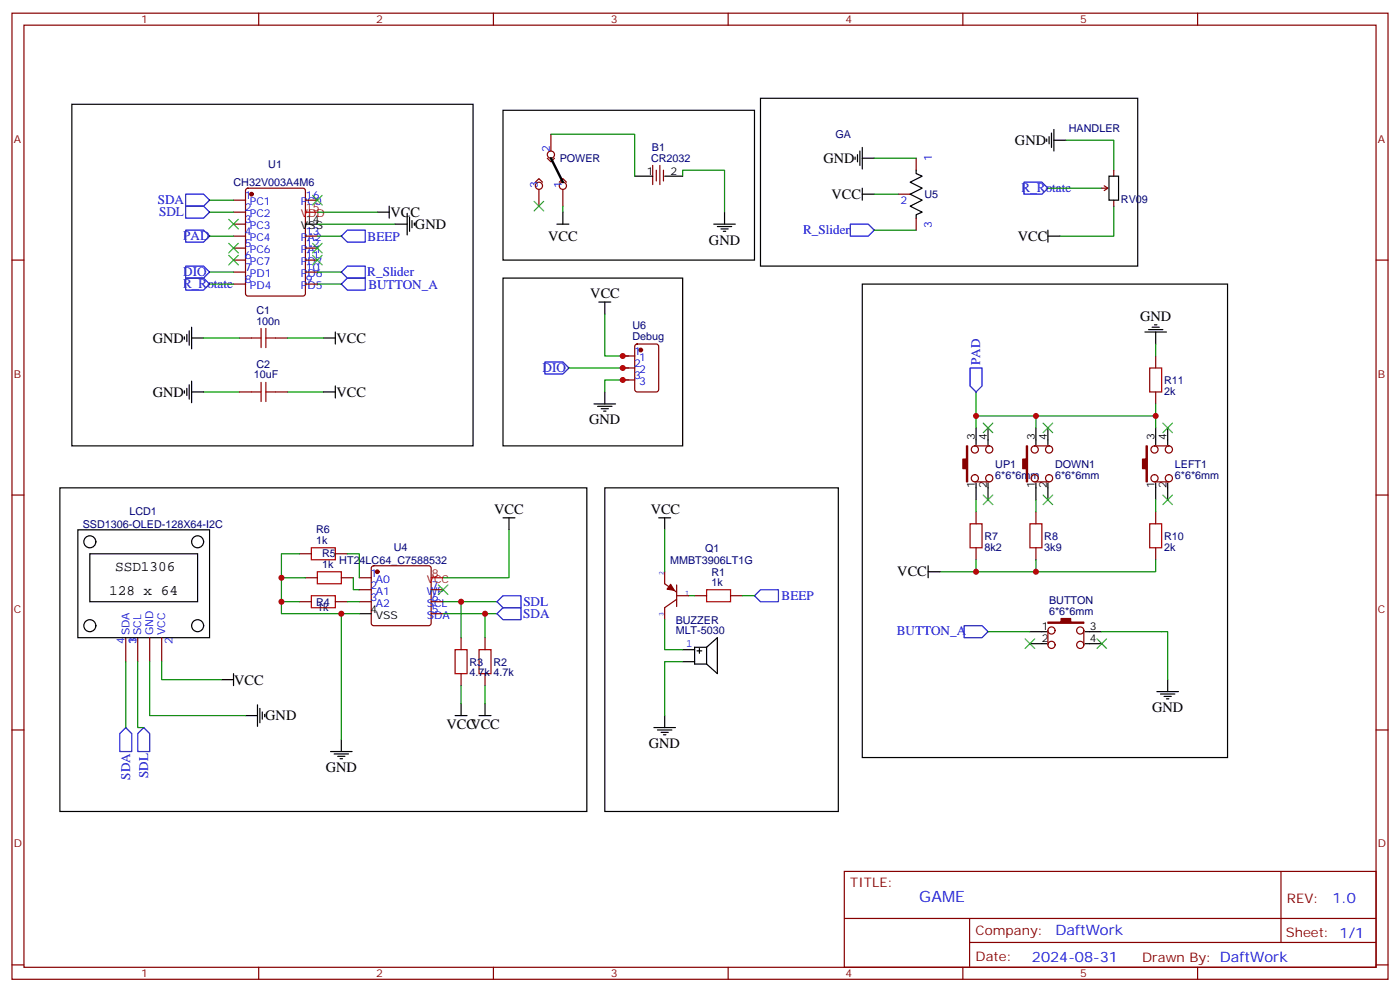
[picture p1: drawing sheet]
<svg xmlns="http://www.w3.org/2000/svg" width="412mm" height="292mm" viewBox="0 0 412 292" stroke-linecap="round" stroke-linejoin="round" font-family="sans-serif">
<g fill="none" stroke="#870000" stroke-width=".35">
<path d="M3.5 3.9h405.4v284.3h-405.4zM7.1 7.4h398.2v277.3h-398.2zM76.2 3.9v3.5M145.3 3.9v3.5M214.5 3.9v3.5M283.6 3.9v3.5M352.8 3.9v3.5M162.3 39.5v4.9M68.8 58.9h3.5M72.6 55.6l.4-.2h16.3l.6 .4 .1 30.6-.5 .7h-16.5l-.6-.4-.1-30.6zM90 58.9h3.5M157.7 53.6l1-1 1.1 1"/>
<path d="M158.7 55.7v5M161.2 46.6l1.1 1 1-1M164.7 53.6l1.1-1 1.1 1M165.8 55.7v5M192.3 48.7v5.6M193.3 50.1v3.2M194.4 48.7v5.6M195.4 50.1v3.2M264.6 57.1h3.5M269.9 46.6v3.5M324.6 55.4h1.7M325.3 54.7l1 .7-1 .7"/>
<path d="M328.1 50.1v1.8M328.1 58.9v1.8M3.5 76.6h3.6M68.8 76.6h3.5M68.8 62.4h3.5M68.8 66h3.5M68.8 69.5h3.5M68.8 73h3.5M90 76.6h3.5M90 69.5h3.5M90 73h3.5M269.9 64.2v3.5"/>
<path d="M405.3 76.6h3.6M68.8 80.1h3.5M68.8 83.6h3.5M70.6 99.5h3.5M81.1 99.5h3.6M90 80.1h3.5M90 83.6h3.5M70.6 115.4h3.5M81.1 115.4h3.6M183.4 104.8h3.6M183.4 108.3h3.6M183.4 111.8h3.6"/>
<path d="M187.2 101.5l.5-.3h5.6l.7 .5v13l-.4 .6-5.9 .1-.7-.5v-12.9zM340.4 104.8v3.5M340.4 115.4v3.5M287.2 131.2h4.2M304.8 131.2h4.2M340.1 131.2h4.2M3.5 145.7h3.6M287.2 141.8h4.2M287.5 150.6v3.6M304.8 141.8h4.2M305.2 150.6v3.6M340.1 141.8h4.2"/>
<path d="M340.4 150.6v3.6M405.3 145.7h3.6M88.2 177.1h3.5M88.2 163h3.5M90 170h3.5M98.8 177.1h3.5M98.8 163h3.5M100.5 170h3.6M105.8 170h3.6M105.8 173.6h3.6M105.8 177.1h3.6M109.6 166.7l.5-.2h16.2l.5 .2 .2 .5v16.2l-.2 .5-.5 .2h-16.2l-.5-.2-.2-.5v-16.2z"/>
<path d="M127 173.6h3.5M127 177.1h3.5M195.8 168.3v3.5l3.5 2.5M199.3 175.3h3.5M199.3 172.2v6.3M199.3 176.4l-3.5 2.5v3.5M204.6 175.3h3.5M215.2 175.3h3.5M287.5 161.2v3.5M305.2 161.2v3.5M340.4 161.2v3.5M37 187.7v7"/>
<path d="M40.6 187.7v7M44.1 187.7v7M47.6 187.7v7M127 180.6h3.5M135.8 187.7v3.5M135.8 198.3v3.5M142.9 187.7v3.5M142.9 198.3v3.5M308.7 185.6v4.2M319.3 185.6v4.2M3.5 214.8h3.6M405.3 214.8h3.6"/>
<path d="M248.7 256.5h156.6v28.2h-156.6zM377.3 256.5v20.9M248.7 270.3h156.5M285.6 277.4h119.6M285.6 270.3v14.1M3.5 284h3.6M76.2 284.7v3.5M145.3 284.7v3.5M214.5 284.7v3.5M283.6 284.7v3.5M352.8 284.7v3.5M405.3 284h3.6"/>
<circle cx="158.7" cy="54.7" r="1.06"/>
<circle cx="162.3" cy="45.5" r="1.06"/>
<circle cx="165.8" cy="54.7" r="1.06"/>
<circle cx="287.2" cy="132.3" r="1.06"/>
<circle cx="291.4" cy="132.3" r="1.06"/>
<circle cx="304.8" cy="132.3" r="1.06"/>
<circle cx="309" cy="132.3" r="1.06"/>
<circle cx="340.1" cy="132.3" r="1.06"/>
<circle cx="344.3" cy="132.3" r="1.06"/>
<circle cx="287.2" cy="140.8" r="1.06"/>
<circle cx="291.4" cy="140.8" r="1.06"/>
<circle cx="304.8" cy="140.8" r="1.06"/>
<circle cx="309" cy="140.8" r="1.06"/>
<circle cx="340.1" cy="140.8" r="1.06"/>
<circle cx="344.3" cy="140.8" r="1.06"/>
<circle cx="309.7" cy="189.8" r="1.06"/>
<circle cx="309.7" cy="185.6" r="1.06"/>
<circle cx="318.2" cy="185.6" r="1.06"/>
<circle cx="318.2" cy="189.8" r="1.06"/>
</g>
<g fill="#870000" stroke="#870000" stroke-width=".35">
<path d="M197.6 172l1 1.7-2.1-.3z"/>
<path d="M284.7 131.2h.3v10.6h-.3v-3.9h-1.1v-2.8h1.1z"/>
<path d="M302.3 131.2h.4v10.6h-.4v-3.9h-1v-2.8h1z"/>
<path d="M337.6 131.2h.4v10.6h-.4v-3.9h-1.1v-2.8h1.1z"/>
<path d="M308.7 183.1h3.9v-1.1h2.8v1.1h3.9v.3h-10.6z"/>
<circle cx="74.1" cy="57.1" r=".53"/>
<circle cx="111.1" cy="168.3" r=".53"/>
<circle cx="188.7" cy="103" r=".53"/>
</g>
<g fill="none" stroke="#000" stroke-width=".35">
<path d="M21.2 30.7h118.1v100.5h-118.1zM148.2 32.5h74v44.1h-74zM224 28.9h111.1v49.4h-111.1zM309.7 39.2v4.2M310.4 38.1v6.3M187 51.9h5.3M195.8 51.9h5.3M251.9 46.2v.7M252.6 45.5v2.1M253.3 44.4v4.3M254 46.6h3.5M254 43.4v6.3"/>
<path d="M254 55.4v3.5M254 57.1h3.5M269.9 50.1v1l1.7 .8-3.5 1.7 3.5 1.8-3.5 1.7 3.5 1.8-3.5 1.8 3.5 1.7-1.7 .8v1M308.3 40.9v.7M309 40.2v2.1M310.4 41.3h3.6M326.7 51.9h2.8v7h-2.8zM90 66h3.5M111.1 62.4h3.6M114.7 60.7v3.5M116.4 66h3.5M119.9 62.8v6.3"/>
<path d="M120.6 63.9v4.2M121.4 64.9v2.1M122.1 65.6v.7M164 66h3.6M165.8 62.4v3.6M210.3 66h6.3M211.3 66.7h4.2M212.4 67.4h2.1M213.1 68.1h.7M213.4 62.4v3.6M308.7 69.5h3.5M308.7 67.7v3.6"/>
<path d="M54.3 99.1v.7M55 98.4v2.1M55.7 97.4v4.2M56.4 99.5h3.6M56.4 96.3v6.4M95.2 99.5h3.6M98.8 97.7v3.5M148.2 81.8h52.9v49.4h-52.9zM176.4 88.9h3.5M178.2 88.9v3.5M254 83.6h107.6v139.4h-107.6zM337.3 97.7h6.3"/>
<path d="M338.3 97h4.2M339.4 96.3h2.1M340.1 95.6h.7M340.4 97.7v3.5M54.3 115v.7M55 114.3v2.1M55.7 113.2v4.3M56.4 112.2v6.3M56.4 115.4h3.6M95.2 115.4h3.6M98.8 113.6v3.5M175 118.9h6.3"/>
<path d="M176 119.6h4.3M178.2 115.4v3.5M177.1 120.3h2.1M177.8 121h.7M287.5 125.9v5M291 125.9v5M305.2 125.9v5M308.7 125.9v5M340.4 125.9v5M344 125.9v5M17.6 143.6h155.3v95.2h-155.3zM22.9 155.9h38.8v31.8h-38.8z"/>
<path d="M148.2 152.4h3.5M149.9 152.4v3.5M178.2 143.6h68.7v95.2h-68.7zM194 152.4h3.6M195.8 152.4v3.5M287.5 142.2v4.9M291 142.2v4.9M305.2 142.2v4.9M308.7 142.2v4.9M340.4 142.2v4.9M344 142.2v4.9M26.5 163h31.7v14.1h-31.7z"/>
<path d="M273.4 168.3h3.5M273.4 166.5v3.5M68.8 198.3v3.5M105.8 180.6h3.6M201.1 191.2h3.5M201.1 194.7h3.5M205.3 191.6h1.4M206 190.9v1.4M208.1 190.5l3.2-2.8v10.6l-3.2-2.9M208.1 190.5v4.9M208.1 190.5h-3.5v4.9h3.5M303.4 185.9h4.9"/>
<path d="M303.4 189.4h4.9M319.6 185.9h5M319.6 189.4h5M65.3 200h3.5M72.3 210.6h3.5M75.8 207.4v6.4M76.6 208.5v4.2M77.3 209.5v2.2M78 210.3v.7M100.5 217.7v3.5M134.1 210.6h3.5M135.8 207.1v3.5"/>
<path d="M141.1 210.6h3.5M142.9 207.1v3.5M192.6 214.1h6.4M193.7 214.8h4.2M194.7 215.5h2.1M195.4 216.3h.7M195.8 210.6v3.5M340.8 203.6h6.3M341.8 204.3h4.3M342.9 205h2.1M343.6 205.7h.7M344 200v3.6"/>
<path d="M97.4 221.2h6.3M98.4 221.9h4.3M99.5 222.6h2.1M100.2 223.3h.7"/>
<circle cx="26.5" cy="159.5" r="1.76"/>
<circle cx="58.2" cy="159.5" r="1.76"/>
<circle cx="26.5" cy="184.1" r="1.76"/>
<circle cx="58.2" cy="184.1" r="1.76"/>
</g>
<path d="M90 62.4h3.5M127 170h3.5" fill="none" stroke="#f00" stroke-width=".35"/>
<g fill="none" stroke="#00f" stroke-width=".35">
<path d="M54.7 57.1h5.3l1.7 1.8-1.7 1.8h-5.3zM301.6 53.6h5.3l1.8 1.8-1.8 1.7h-5.3zM54.7 60.7h5.3l1.7 1.7-1.7 1.8h-5.3zM54.7 78.3h5.3l1.7 1.8-1.7 1.7h-5.3zM54.7 67.7h5.3l1.7 1.8-1.7 1.8h-5.3zM102.3 67.7h5.3v3.6h-5.3l-1.8-1.8zM250.5 66h5.3l1.7 1.7-1.7 1.8h-5.3zM54.7 81.8h5.3l1.7 1.8-1.7 1.8h-5.3zM100.5 83.6l1.8-1.8h5.3v3.6h-5.3zM100.5 80.1l1.8-1.8h5.3v3.5h-5.3zM160.5 106.5h5.3l1.8 1.8-1.8 1.8h-5.3zM285.8 108.3h3.5v5.3l-1.8 1.8-1.7-1.8z"/>
<path d="M146.4 177.1l1.8-1.8h5.3v3.6h-5.3zM222.2 175.3l1.8-1.7h5.3v3.5h-5.3zM146.4 180.6l1.8-1.7h5.3v3.5h-5.3zM284 184.1h5.3l1.7 1.8-1.7 1.8h-5.3zM37 214.1l1.8 1.8v5.3h-3.5v-5.3zM42.3 214.1l1.8 1.8v5.3h-3.5v-5.3z"/>
</g>
<g fill="none" stroke="#008700" stroke-width=".35">
<path d="M162.3 39.5h24.7v12.4M61.7 58.9h7.1M201.1 51.9v-1.8h12.3v12.3M257.5 46.6h12.4M257.5 57.1h7.1M308.7 55.4h15.9M314 41.3h14.1v8.8M61.7 62.4h7.1M61.7 69.5h7.1M93.5 62.4h17.6M93.5 66h22.9M93.5 69.5h7"/>
<path d="M165.8 60.7v1.7M257.5 67.7h12.4M328.1 60.7v8.8h-15.9M60 99.5h10.6M61.7 80.1h7.1M61.7 83.6h7.1M84.7 99.5h10.5M93.5 80.1h7M93.5 83.6h7M178.2 92.4v12.4h7M60 115.4h10.6M84.7 115.4h10.5"/>
<path d="M167.6 108.3h17.6M185.2 111.8h-7v3.6M287.5 115.4v10.5M340.4 101.2v3.6M340.4 118.9v3.5M287.5 122.4h52.9v3.5M305.2 122.4v3.5M149.9 155.9v14.1h-19.4M195.8 155.9v12.4M287.5 147.1v3.5M305.2 147.1v3.5M340.4 147.1v3.5"/>
<path d="M82.9 177.1v3.5h17.6M82.9 170h7.1M88.2 163h-5.3v14.1h5.3M102.3 163h3.5v7M102.3 177.1h3.5M104.1 170v3.6h1.7M130.5 177.1h15.9M135.8 177.1v10.6M202.8 175.3h1.8M218.7 175.3h3.5M287.5 164.7v3.6M305.2 164.7v3.6"/>
<path d="M340.4 164.7v3.6h-63.5M37 194.7v19.4M40.6 194.7v19.4h1.7M44.1 194.7v15.9h28.2M47.6 194.7v5.3h17.7M105.8 180.6h-5.3v37.1M130.5 180.6h15.9M142.9 180.6v7.1M195.8 182.4v8.8h5.3M201.1 194.7h-5.3v15.9M291 185.9h12.4M324.6 185.9h19.4v14.1"/>
<path d="M135.8 201.8v5.3M142.9 201.8v5.3"/>
</g>
<g fill="none" stroke="#a10000" stroke-width=".35">
<path d="M74.1 99.5h2.8M76.9 96.7v5.6M78.3 99.5h2.8M78.3 96.7v5.6M74.1 115.4h2.8M76.9 112.5v5.7M78.3 112.5v5.7M78.3 115.4h2.8M338.7 108.3h3.5v7.1h-3.5zM285.8 154.2h3.5v7h-3.5zM303.4 154.2h3.5v7h-3.5zM338.7 154.2h3.5v7h-3.5z"/>
<path d="M91.7 175.3h7.1v3.6h-7.1zM91.7 161.2h7.1v3.5h-7.1zM93.5 168.3h7v3.5h-7zM208.1 173.6h7.1v3.5h-7.1zM134.1 191.2h3.5v7.1h-3.5zM141.1 191.2h3.5v7.1h-3.5z"/>
</g>
<g fill="none" stroke="#3c3" stroke-width=".35">
<path d="M92.1 57.5l2.8 2.8M94.9 57.5l-2.8 2.8M157.3 59.3l2.9 2.8M160.2 59.3l-2.9 2.8M67.4 71.6l2.8 2.8M67.4 64.6l2.8 2.8M67.4 75.1l2.8 2.9M70.2 71.6l-2.8 2.8M70.2 64.6l-2.8 2.8M70.2 75.1l-2.8 2.9M92.1 71.6l2.8 2.8M92.1 75.1l2.8 2.9"/>
<path d="M94.9 71.6l-2.8 2.8M94.9 75.1l-2.8 2.9M289.6 124.5l2.9 2.9M292.5 124.5l-2.9 2.9M307.3 124.5l2.8 2.9M310.1 124.5l-2.8 2.9M342.5 124.5l2.9 2.9M345.4 124.5l-2.9 2.9M289.6 145.7l2.9 2.8M292.5 145.7l-2.9 2.8M307.3 145.7l2.8 2.8M310.1 145.7l-2.8 2.8"/>
<path d="M342.5 145.7l2.9 2.8M345.4 145.7l-2.9 2.8M129.1 172.2l2.8 2.8M131.9 172.2l-2.8 2.8M302 188l2.8 2.9M304.8 188l-2.8 2.9M323.1 188l2.9 2.9M326 188l-2.9 2.9"/>
</g>
<path d="M162.3 46.6l3.5 7" fill="none" stroke="#000" stroke-width=".71"/>
<g fill="#c00">
<circle cx="142.9" cy="180.6" r=".88"/>
<circle cx="135.8" cy="177.1" r=".88"/>
<circle cx="287.5" cy="122.4" r=".88"/>
<circle cx="287.5" cy="168.3" r=".88"/>
<circle cx="305.2" cy="168.3" r=".88"/>
<circle cx="340.4" cy="122.4" r=".88"/>
<circle cx="305.2" cy="122.4" r=".88"/>
<circle cx="82.9" cy="170" r=".88"/>
<circle cx="82.9" cy="177.1" r=".88"/>
<circle cx="100.5" cy="180.6" r=".88"/>
<circle cx="183.4" cy="104.8" r=".88"/>
<circle cx="183.4" cy="108.3" r=".88"/>
<circle cx="183.4" cy="111.8" r=".88"/>
</g>
<text font-size="4.6" fill="#00f" x="270.8" y="265.5">GAME</text>
<g font-size="4.2">
<text x="242.5" y="48">GND</text>
<text x="299" y="42.7">GND</text>
<text x="244.9" y="58.5">VCC</text>
<text x="115" y="63.9">VCC</text>
<text x="122.2" y="67.4">GND</text>
<text x="161.5" y="70.9">VCC</text>
<text x="299.8" y="70.9">VCC</text>
<text x="208.8" y="72.1">GND</text>
<text x="173.9" y="87.8">VCC</text>
<text x="335.8" y="94.4">GND</text>
<text x="45" y="100.9">GND</text>
<text x="99.1" y="100.9">VCC</text>
<text x="45" y="116.8">GND</text>
<text x="99.1" y="116.8">VCC</text>
<text x="173.6" y="124.9">GND</text>
<text x="145.6" y="151.3">VCC</text>
<text x="191.7" y="151.3">VCC</text>
<text x="33.9" y="168">SSD1306</text>
<text x="264.3" y="169.7">VCC</text>
<text x="32.1" y="175">128 x 64</text>
<text x="69" y="201.5">VCC</text>
<text x="339.4" y="209.5">GND</text>
<text x="78.1" y="212">GND</text>
<text x="131.5" y="214.6">VCCVCC</text>
<text x="191.1" y="220.2">GND</text>
<text x="96" y="227.3">GND</text>
</g>
<g font-size="4.2" fill="#00f">
<text x="392.5" y="265.7">1.0</text>
<text x="310.9" y="275.3">DaftWork</text>
<text x="304" y="283.1">2024-08-31</text>
</g>
<g font-size="3.9" fill="#00f">
<text x="300.9" y="56.6">R_Rotate</text>
<text x="46.5" y="60.1">SDA</text>
<text x="46.9" y="63.7">SDL</text>
<text x="54" y="70.8">PAD</text>
<text x="108.3" y="70.9">BEEP</text>
<text x="236.6" y="68.9">R_Slider</text>
<text x="54" y="81.4">DIO</text>
<text x="108.2" y="81.3">R_Slider</text>
<text x="54" y="84.8">R_Rotate</text>
<text x="108.5" y="84.9">BUTTON_A</text>
<text x="288.7" y="107.5" transform="rotate(-90 288.7 107.5)">PAD</text>
<text x="159.8" y="109.5">DIO</text>
<text x="154.2" y="178.3">SDL</text>
<text x="230.2" y="176.6">BEEP</text>
<text x="154.1" y="181.9">SDA</text>
<text x="264.1" y="187">BUTTON_A</text>
<text x="38.3" y="229.4" transform="rotate(-90 38.3 229.4)">SDA</text>
<text x="43.6" y="229" transform="rotate(-90 43.6 229)">SDL</text>
</g>
<g font-size="3.9" fill="#800">
<text x="250.5" y="261.1">TITLE:</text>
<text x="379.1" y="265.7">REV:</text>
<text x="287.4" y="275.3">Company:</text>
<text x="378.7" y="275.9">Sheet: 1/1</text>
<text x="287.4" y="282.9">Date:</text>
<text x="336.4" y="283">Drawn By: DaftWork</text>
</g>
<g font-size="3.2" fill="#800">
<text x="41.6" y="6.9">1</text>
<text x="110.8" y="6.9">2</text>
<text x="179.9" y="6.9">3</text>
<text x="249.1" y="6.9">4</text>
<text x="318.2" y="6.9">5</text>
<text x="4.1" y="42">A</text>
<text x="405.9" y="42">A</text>
<text x="4.1" y="111.1">B</text>
<text x="405.9" y="111.1">B</text>
<text x="4.1" y="180.3">C</text>
<text x="405.9" y="180.3">C</text>
<text x="4.1" y="249.4">D</text>
<text x="405.9" y="249.4">D</text>
<text x="41.6" y="287.7">1</text>
<text x="110.8" y="287.7">2</text>
<text x="179.9" y="287.7">3</text>
<text x="249.1" y="287.7">4</text>
<text x="318.2" y="287.7">5</text>
</g>
<g font-size="3.2" fill="#000080">
<text x="246.1" y="40.7">GA</text>
<text x="314.9" y="38.9">HANDLER</text>
<text x="164.9" y="47.7">POWER</text>
<text x="191.8" y="47.6">CR2032</text>
<text x="192" y="44.4">B1</text>
<text x="79" y="49.5">U1</text>
<text x="68.8" y="54.8">CH32V003A4M6</text>
<text x="272.3" y="58.3">U5</text>
<text x="330.2" y="59.7">RV09</text>
<text x="75.5" y="95.6">100n</text>
<text x="75.5" y="92.4">C1</text>
<text x="186.3" y="100.1">Debug</text>
<text x="186.3" y="96.9">U6</text>
<text x="74.8" y="111.2">10uF</text>
<text x="75.5" y="108.3">C2</text>
<text x="342.9" y="113">R11</text>
<text x="342.9" y="116.2">2k</text>
<text x="293.2" y="137.7">UP1</text>
<text x="310.8" y="137.7">DOWN1</text>
<text x="346.1" y="137.7">LEFT1</text>
<text x="293.2" y="140.9">6*6*6mm</text>
<text x="310.8" y="140.9">6*6*6mm</text>
<text x="346.1" y="140.9">6*6*6mm</text>
<text x="24.4" y="155.3">SSD1306-OLED-128X64-I2C</text>
<text x="38.1" y="151.7">LCD1</text>
<text x="93.1" y="160.2">1k</text>
<text x="93.1" y="156.9">R6</text>
<text x="290" y="158.8">R7</text>
<text x="307.6" y="158.8">R8</text>
<text x="342.9" y="158.8">R10</text>
<text x="94.9" y="167.2">1k</text>
<text x="94.9" y="164">R5</text>
<text x="99.9" y="165.9">HT24LC64_C7588532</text>
<text x="116" y="162.2">U4</text>
<text x="197.4" y="165.9">MMBT3906LT1G</text>
<text x="207.7" y="162.4">Q1</text>
<text x="290" y="162.1">8k2</text>
<text x="307.6" y="162.1">3k9</text>
<text x="342.9" y="162.1">2k</text>
<text x="209.6" y="172.5">1k</text>
<text x="209.6" y="169.6">R1</text>
<text x="93.1" y="178.3">R4</text>
<text x="93.5" y="179.9">1k</text>
<text x="309" y="177.8">BUTTON</text>
<text x="199" y="183.7">BUZZER</text>
<text x="309" y="181">6*6*6mm</text>
<text x="199" y="186.6">MLT-5030</text>
<text x="138.3" y="195.9">R3</text>
<text x="145.3" y="195.9">R2</text>
<text x="138.3" y="199.1">4.7k 4.7k</text>
</g>
<g font-size="3.2" fill="#00f">
<text x="161.9" y="44.8" transform="rotate(-90 161.9 44.8)">2</text>
<text x="274.5" y="47.3" transform="rotate(-90 274.5 47.3)">1</text>
<text x="72.1" y="58.6">1</text>
<text x="90.1" y="58.6">16</text>
<text x="158.4" y="55.4" transform="rotate(-90 158.4 55.4)">3</text>
<text x="165.5" y="55.4" transform="rotate(-90 165.5 55.4)">1</text>
<text x="265.3" y="60">2</text>
<text x="72.1" y="62.1">2</text>
<text x="72.1" y="65.6">3</text>
<text x="73.6" y="60.3">PC1</text>
<text x="73.6" y="63.9">PC2</text>
<text x="88.7" y="60.3">PC0</text>
<text x="72.1" y="69.1">4</text>
<text x="73.6" y="67.4">PC3</text>
<text x="73.6" y="70.9">PC4</text>
<text x="88.7" y="70.9">PA2</text>
<text x="90.1" y="69.1">13</text>
<text x="274.5" y="67" transform="rotate(-90 274.5 67)">3</text>
<text x="72.1" y="72.7">5</text>
<text x="72.1" y="76.2">6</text>
<text x="73.6" y="74.4">PC6</text>
<text x="73.6" y="78">PC7</text>
<text x="88.7" y="78">PD7</text>
<text x="88.7" y="74.4">PA1</text>
<text x="90.1" y="76.2">11</text>
<text x="90.1" y="72.7">12</text>
<text x="72.1" y="79.7">7</text>
<text x="72.1" y="83.3">8</text>
<text x="73.6" y="81.5">PD1</text>
<text x="88.7" y="81.5">PD6</text>
<text x="90.1" y="83.3">9</text>
<text x="90.1" y="79.7">10</text>
<text x="73.6" y="85">PD4</text>
<text x="88.7" y="85">PD5</text>
<text x="186.8" y="104.4">1</text>
<text x="186.8" y="107.9">2</text>
<text x="188.3" y="106.2">1</text>
<text x="186.8" y="111.5">3</text>
<text x="188.3" y="109.7">2</text>
<text x="188.3" y="113.2">3</text>
<text x="109.2" y="169.7">1</text>
<text x="109.2" y="173.2">2</text>
<text x="110.7" y="171.4">A0</text>
<text x="127.2" y="173.2">7</text>
<text x="109.2" y="176.7">3</text>
<text x="110.7" y="175">A1</text>
<text x="110.7" y="178.5">A2</text>
<text x="125.7" y="178.5">SCL</text>
<text x="125.7" y="175">WP</text>
<text x="127.2" y="176.7">6</text>
<text x="125.7" y="182">SDA</text>
<text x="127.2" y="180.3">5</text>
<text x="36.7" y="189.4" transform="rotate(-90 36.7 189.4)">4</text>
<text x="38.1" y="187" transform="rotate(-90 38.1 187)">SDA</text>
<text x="40.2" y="189.4" transform="rotate(-90 40.2 189.4)">3</text>
<text x="40.2" y="189.4" transform="rotate(-90 40.2 189.4)">1</text>
<text x="41.6" y="187" transform="rotate(-90 41.6 187)">SCL</text>
<text x="45.2" y="187" transform="rotate(-90 45.2 187)">GND</text>
<text x="48.7" y="187" transform="rotate(-90 48.7 187)">VCC</text>
<text x="50.8" y="189.4" transform="rotate(-90 50.8 189.4)">2</text>
<text x="202.1" y="190.5">1</text>
</g>
<g font-size="3.2">
<text x="190.5" y="51.5">1</text>
<text x="197.6" y="51.5">2</text>
<text x="90.1" y="65.6">14</text>
<text x="88.7" y="67.4">VSS</text>
<text x="287.2" y="129.5" transform="rotate(-90 287.2 129.5)">3</text>
<text x="290.7" y="129.5" transform="rotate(-90 290.7 129.5)">4</text>
<text x="304.8" y="129.5" transform="rotate(-90 304.8 129.5)">3</text>
<text x="308.3" y="129.5" transform="rotate(-90 308.3 129.5)">4</text>
<text x="340.1" y="129.5" transform="rotate(-90 340.1 129.5)">3</text>
<text x="343.6" y="129.5" transform="rotate(-90 343.6 129.5)">4</text>
<text x="287.2" y="143.6" transform="rotate(-90 287.2 143.6)">1</text>
<text x="290.7" y="143.6" transform="rotate(-90 290.7 143.6)">2</text>
<text x="304.8" y="143.6" transform="rotate(-90 304.8 143.6)">1</text>
<text x="308.3" y="143.6" transform="rotate(-90 308.3 143.6)">2</text>
<text x="340.1" y="143.6" transform="rotate(-90 340.1 143.6)">1</text>
<text x="343.6" y="143.6" transform="rotate(-90 343.6 143.6)">2</text>
<text x="109.2" y="180.3">4</text>
<text x="110.7" y="182">VSS</text>
<text x="306.9" y="185.6">1</text>
<text x="321" y="185.6">3</text>
<text x="306.9" y="189.1">2</text>
<text x="321" y="189.1">4</text>
</g>
<g font-size="3.2" fill="#f00">
<text x="88.7" y="63.9">VDD</text>
<text x="90.1" y="62.1">15</text>
<text x="125.7" y="171.4">VCC</text>
<text x="127.2" y="169.7">8</text>
</g>
<g font-size="1.8" fill="#00f">
<text x="195.4" y="169.3" transform="rotate(-90 195.4 169.3)">2</text>
<text x="201.8" y="175">1</text>
<text x="195.4" y="181.3" transform="rotate(-90 195.4 181.3)">3</text>
</g>
</svg>
